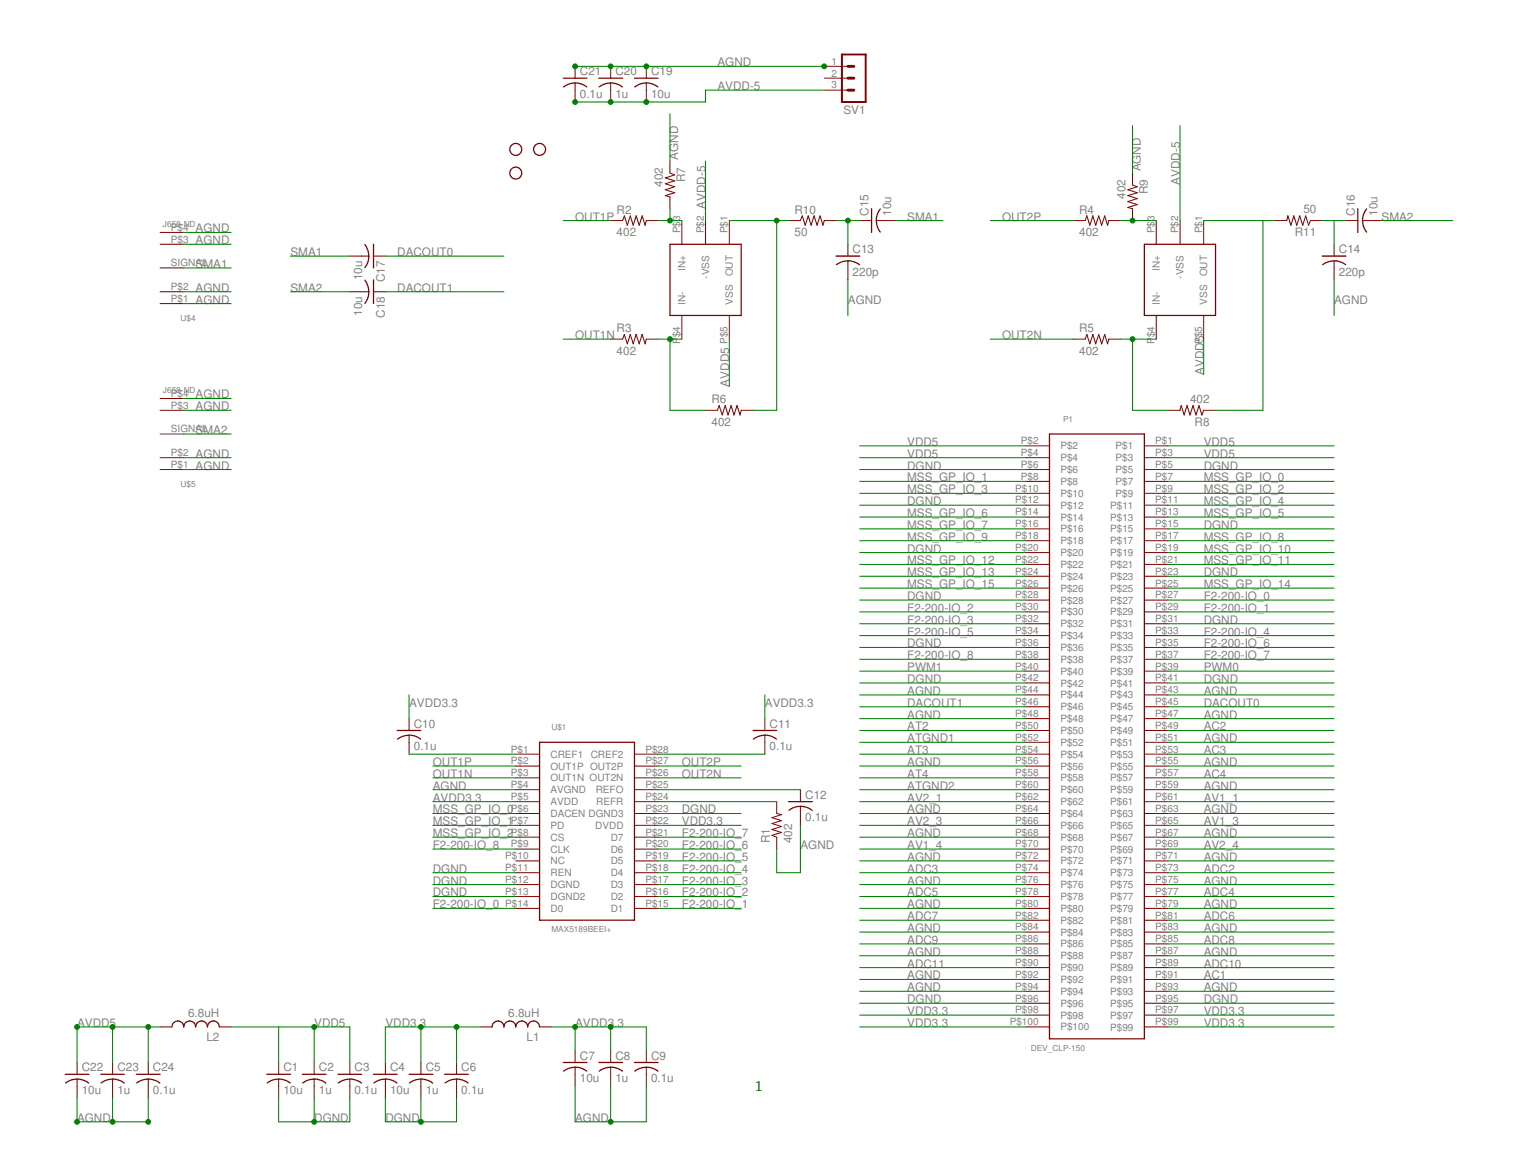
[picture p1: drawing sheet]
<svg xmlns="http://www.w3.org/2000/svg" width="279mm" height="216mm" viewBox="0 0 279 216" stroke-linecap="round" stroke-linejoin="round" font-family="sans-serif">
<g fill="none" stroke="#800000" stroke-width=".23">
<path d="M103.7 14.4h4.3M103.7 16a3.4 3.4 0 0 1 4.3 0M110.2 14.4h4.4M110.3 16a3.5 3.5 0 0 1 4.3 0M116.8 14.4h4.3M116.8 16a3.4 3.4 0 0 1 4.3 0M160.4 38.4v4.4M162 38.5a3.5 3.5 0 0 0 0 4.2M249.9 38.4v4.4M251.5 38.5l-.4 .7-.3 1.4M67.2 51.6a3.5 3.5 0 0 1 0 4.2M67.2 45a3.5 3.5 0 0 1 0 4.3"/>
<path d="M68.7 45v4.3M68.7 51.5v4.4M123.3 45h13.1v13.1h-13.1zM153.9 47.1h4.3M153.9 48.7a3.5 3.5 0 0 1 4.3 0M210.6 45h13.1v13.1h-13.1zM243.4 47.1h4.3M243.4 48.7a3.5 3.5 0 0 1 4.3 0M250.8 40.6l.3 1.3 .4 .8M193.2 79.9h17.4v111.3h-17.4zM73.1 134.5h4.4M75.3 135.3l1.3 .3 .8 .4"/>
<path d="M75.3 135.3l-1.3 .3-.8 .4M99.3 136.6h17.5v32.8h-17.5zM138.6 134.5h4.4M140.8 135.3l1.3 .3 .8 .4M140.8 135.3l-1.4 .3-.7 .4M145.1 147.6h4.4M147.3 148.4l1 .1 1.2 .6M147.3 148.4l-.9 .1-1.2 .6M12 197.7h4.4M14.2 198.6l.9 .1 1.2 .6M14.2 198.6l-.9 .1-1.2 .6M18.5 197.7h4.4"/>
<path d="M20.7 198.6l1.4 .3 .8 .4M20.7 198.6l-.9 .1-1.2 .6M25.1 197.7h4.4M27.3 198.6l.9 .1 1.2 .6M27.3 198.6l-.9 .1-1.3 .6M31.6 189a1.09 1.09 0 0 1 1.1-1.1 1.09 1.09 0 0 1 1.1 1.1 1.09 1.09 0 0 1 1.1-1.1 1.09 1.09 0 0 1 1.1 1.1 1.09 1.09 0 0 1 1.1-1.1 1.09 1.09 0 0 1 1.1 1.1 1.09 1.09 0 0 1 1.1-1.1 1.09 1.09 0 0 1 1.1 1.1M49.1 197.7h4.4M51.3 198.6l1.3 .3 .8 .4M51.3 198.6l-.9 .1-1.2 .6M55.6 197.7h4.4M57.8 198.6l1.4 .3 .8 .4M57.8 198.6l-.9 .1-1.2 .6"/>
<path d="M62.2 197.7h4.4M64.4 198.6l.9 .1 1.2 .6M64.4 198.6l-.9 .1-1.2 .6M68.7 197.7h4.4M70.9 198.6l1.4 .3 .8 .4M70.9 198.6l-.9 .1-1.2 .6M75.3 197.7h4.4M77.5 198.6l1.3 .3 .8 .4M77.5 198.6l-.9 .1-1.2 .6M81.9 197.7h4.3M84 198.6l.9 .1 1.3 .6M84 198.6l-.9 .1-1.2 .6"/>
<path d="M90.6 189a1.09 1.09 0 0 1 1.1-1.1 1.09 1.09 0 0 1 1.1 1.1 1.09 1.09 0 0 1 1-1.1 1.09 1.09 0 0 1 1.1 1.1 1.1 1.1 0 0 1 1.1-1.1 1.1 1.1 0 0 1 1.1 1.1 1.09 1.09 0 0 1 1.1-1.1 1.09 1.09 0 0 1 1.1 1.1M103.7 195.6h4.3M103.7 197.1a3.5 3.5 0 0 1 4.3 0M110.2 195.6h4.4M110.3 197.1a3.5 3.5 0 0 1 4.3 0M116.8 195.6h4.3M116.8 197.1a3.5 3.5 0 0 1 4.3 0"/>
<circle cx="94.9" cy="31.9" r="1.1"/>
<circle cx="94.9" cy="27.5" r="1.1"/>
<circle cx="99.3" cy="27.5" r="1.1"/>
</g>
<g fill="none" stroke="#800000" stroke-width=".18">
<path d="M105.9 12.2v2.2M105.9 15.3v3.5M112.4 12.2v2.2M112.4 15.3v3.5M119 12.2v2.2M119 15.3v3.5M151.7 12.2h4.4M151.7 14.4h4.4M151.7 16.6h4.4M123.3 29.7v2.2M123.3 36.2v2.2M208.4 31.9v2.1"/>
<path d="M208.4 38.4v2.2M29.5 53.7h4.3M29.5 55.9h4.3M29.5 49.3h4.3M29.5 45h4.3M29.5 42.8h4.3M64.4 53.7h3.5M64.4 47.1h3.5M68.7 53.7h2.2M68.7 47.1h2.2M112.4 40.6h2.2M119 40.6h2.1"/>
<path d="M125.5 40.6v4.4M125.5 58.1v4.3M129.9 40.6v4.4M134.2 40.6v4.4M134.2 58.1v4.3M145.1 40.6h2.2M151.7 40.6h2.2M156.1 45v2.1M156.1 48v3.5M158.2 40.6h2.2M161.3 40.6h3.5M197.5 40.6h2.2"/>
<path d="M204.1 40.6h2.2M212.8 40.6v4.4M212.8 58.1v4.3M217.2 40.6v4.4M221.6 40.6v4.4M221.6 58.1v4.3M234.7 40.6h2.1M241.2 40.6h2.2M245.6 45v2.1M245.6 48v3.5M247.7 40.6h2.2M250.8 40.6h3.5"/>
<path d="M29.5 79.9h4.3M29.5 75.5h4.3M29.5 73.3h4.3M112.4 62.4h2.2M119 62.4h2.1M129.9 75.5h2.2M136.4 75.5h2.2M197.5 62.4h2.2M204.1 62.4h2.2M215 75.5h2.2M221.6 75.5h2.1M29.5 84.2h4.3"/>
<path d="M29.5 86.4h4.3M188.8 82.1h4.4M188.8 84.2h4.4M188.8 86.4h4.4M188.8 88.6h4.4M188.8 90.8h4.4M188.8 93h4.4M188.8 95.2h4.4M188.8 97.3h4.4M188.8 99.5h4.4M210.6 82.1h4.4M210.6 84.2h4.4"/>
<path d="M210.6 86.4h4.4M210.6 88.6h4.4M210.6 90.8h4.4M210.6 93h4.4M210.6 95.2h4.4M210.6 97.3h4.4M210.6 99.5h4.4M188.8 101.7h4.4M188.8 103.9h4.4M188.8 106.1h4.4M188.8 108.2h4.4M188.8 110.4h4.4"/>
<path d="M188.8 112.6h4.4M188.8 114.8h4.4M188.8 117h4.4M188.8 119.2h4.4M210.6 101.7h4.4M210.6 103.9h4.4M210.6 106.1h4.4M210.6 108.2h4.4M210.6 110.4h4.4M210.6 112.6h4.4M210.6 114.8h4.4M210.6 117h4.4"/>
<path d="M210.6 119.2h4.4M75.3 132.3v2.2M75.3 135.3v3.5M94.9 138.8h4.4M116.8 138.8h4.3M140.8 132.3v2.2M140.8 135.3v3.5M188.8 121.3h4.4M188.8 123.5h4.4M188.8 125.7h4.4M188.8 127.9h4.4M188.8 130.1h4.4"/>
<path d="M188.8 132.3h4.4M188.8 134.5h4.4M188.8 136.6h4.4M188.8 138.8h4.4M210.6 121.3h4.4M210.6 123.5h4.4M210.6 125.7h4.4M210.6 127.9h4.4M210.6 130.1h4.4M210.6 132.3h4.4M210.6 134.5h4.4M210.6 136.6h4.4"/>
<path d="M210.6 138.8h4.4M94.9 141h4.4M94.9 143.2h4.4M94.9 145.4h4.4M94.9 147.6h4.4M94.9 149.7h4.4M94.9 151.9h4.4M94.9 154.1h4.4M94.9 156.3h4.4M94.9 158.5h4.4M116.8 141h4.3M116.8 143.2h4.3"/>
<path d="M116.8 145.4h4.3M116.8 147.6h4.3M116.8 149.7h4.3M116.8 151.9h4.3M116.8 154.1h4.3M116.8 156.3h4.3M116.8 158.5h4.3M143 147.6v2.1M143 154.1v2.2M147.3 145.4v2.2M147.3 148.4v3.5M188.8 141h4.4"/>
<path d="M188.8 143.2h4.4M188.8 145.4h4.4M188.8 147.6h4.4M188.8 149.7h4.4M188.8 151.9h4.4M188.8 154.1h4.4M188.8 156.3h4.4M188.8 158.5h4.4M210.6 141h4.4M210.6 143.2h4.4M210.6 145.4h4.4M210.6 147.6h4.4"/>
<path d="M210.6 149.7h4.4M210.6 151.9h4.4M210.6 154.1h4.4M210.6 156.3h4.4M210.6 158.5h4.4M94.9 160.6h4.4M94.9 162.8h4.4M94.9 165h4.4M94.9 167.2h4.4M116.8 160.6h4.3M116.8 162.8h4.3M116.8 165h4.3"/>
<path d="M116.8 167.2h4.3M188.8 160.6h4.4M188.8 162.8h4.4M188.8 165h4.4M188.8 167.2h4.4M188.8 169.4h4.4M188.8 171.6h4.4M188.8 173.7h4.4M188.8 175.9h4.4M188.8 178.1h4.4M210.6 160.6h4.4M210.6 162.8h4.4"/>
<path d="M210.6 165h4.4M210.6 167.2h4.4M210.6 169.4h4.4M210.6 171.6h4.4M210.6 173.7h4.4M210.6 175.9h4.4M210.6 178.1h4.4M14.2 195.6v2.1M14.2 198.6v3.5M20.7 195.6v2.1M20.7 198.6v3.5M27.3 195.6v2.1"/>
<path d="M27.3 198.6v3.5M29.5 189h2.1M40.4 189h2.1M51.3 195.6v2.1M51.3 198.6v3.5M57.8 195.6v2.1M57.8 198.6v3.5M64.4 195.6v2.1M64.4 198.6v3.5M70.9 195.6v2.1M70.9 198.6v3.5M77.5 195.6v2.1"/>
<path d="M77.5 198.6v3.5M84 195.6v2.1M84 198.6v3.5M88.4 189h2.2M99.3 189h2.2M105.9 193.4v2.2M105.9 196.4v3.5M112.4 193.4v2.2M112.4 196.4v3.5M119 193.4v2.2M119 196.4v3.5M188.8 180.3h4.4"/>
<path d="M188.8 182.5h4.4M188.8 184.7h4.4M188.8 186.8h4.4M188.8 189h4.4M210.6 180.3h4.4M210.6 182.5h4.4M210.6 184.7h4.4M210.6 186.8h4.4M210.6 189h4.4"/>
</g>
<path d="M123.3 31.9l.9 .3-1.8 .5 1.8 .6-1.8 .5 1.8 .6-1.8 .5 1.8 .6-1.8 .5 .9 .2M208.4 34l.9 .4-1.7 .5 1.7 .6-1.7 .5 1.7 .6-1.7 .5 1.7 .6-1.7 .5 .8 .2M114.6 40.6l.3-.9 .6 1.8 .5-1.8 .5 1.8 .6-1.8 .5 1.8 .6-1.8 .5 1.8 .3-.9M147.3 40.6l.4-.9 .5 1.8 .6-1.8 .5 1.8 .5-1.8 .6 1.8 .5-1.8 .6 1.8 .2-.9M199.7 40.6l.3-.9 .6 1.8 .5-1.8 .6 1.8 .5-1.8 .6 1.8 .5-1.8 .6 1.8 .2-.9M236.8 40.6l.2-.9 .6 1.8 .5-1.8 .6 1.8 .5-1.8 .6 1.8 .5-1.8 .6 1.8 .3-.9M114.6 62.4l.3-.8 .6 1.7 .5-1.7 .5 1.7 .6-1.7 .5 1.7 .6-1.7 .5 1.7 .3-.9M132.1 75.5l.3-.9 .5 1.8 .6-1.8 .5 1.8 .6-1.8 .5 1.8 .6-1.8 .5 1.8 .2-.9M199.7 62.4l.3-.8 .6 1.7 .5-1.7 .6 1.7 .5-1.7 .6 1.7 .5-1.7 .6 1.7 .2-.9M217.2 75.5l.2-.9 .6 1.8 .5-1.8 .5 1.8 .6-1.8 .5 1.8 .6-1.8 .5 1.8 .4-.9M143 149.7l.8 .2-1.7 .6 1.7 .5-1.7 .6 1.7 .5-1.7 .6 1.7 .5-1.7 .6 .9 .3" fill="none" stroke="#800000" stroke-width=".19"/>
<path d="M155 10h4.3v8.8h-4.3z" fill="none" stroke="#800000" stroke-width=".36"/>
<path d="M156.1 16.6h1.1M156.1 14.4h1.1M156.1 12.2h1.1" fill="none" stroke="#800000" stroke-width=".53"/>
<g fill="none" stroke="#008000" stroke-width=".19">
<path d="M105.9 12.2h45.8M151.7 16.6h-21.8v2.2h-24M123.3 21v8.7M123.3 38.4v2.2M129.9 29.7v10.9M208.4 23.1v8.8M217.2 23.1v17.5M33.8 53.7h8.7M33.8 55.9h8.7M33.8 42.8h8.7M33.8 45h8.7M33.8 49.3h8.7"/>
<path d="M53.5 47.1h10.9M53.5 53.7h10.9M70.9 47.1h21.9M70.9 53.7h21.9M103.7 40.6h8.7M121.1 40.6h4.4M134.2 40.6h10.9M143 40.6v34.9h-4.4M153.9 40.6h4.3M156.1 40.6v4.4M156.1 51.5v6.6M164.8 40.6h8.7"/>
<path d="M182.3 40.6h15.2M206.3 40.6h6.5M221.6 40.6h13.1M232.5 40.6v34.9h-8.8M243.4 40.6h4.3M245.6 40.6v4.4M245.6 51.5v6.6M254.3 40.6h13.1M33.8 73.3h8.7M33.8 75.5h8.7M33.8 79.9h8.7M103.7 62.4h8.7"/>
<path d="M123.3 62.4v13.1h6.6M134.2 62.4v8.7M182.3 62.4h15.2M206.3 62.4h6.5M208.4 62.4v13.1h6.6M221.6 62.4v6.6M33.8 86.4h8.7M33.8 84.2h8.7M158.2 88.6h30.6M158.2 90.8h30.6M158.2 93h30.6M158.2 95.2h30.6"/>
<path d="M158.2 86.4h30.6M158.2 97.3h30.6M158.2 84.2h30.6M158.2 82.1h30.6M158.2 99.5h30.6M215 88.6h30.6M215 90.8h30.6M215 93h30.6M215 95.2h30.6M215 86.4h30.6M215 97.3h30.6M215 84.2h30.6"/>
<path d="M215 82.1h30.6M215 99.5h30.6M158.2 110.4h30.6M158.2 112.6h30.6M158.2 117h30.6M158.2 119.2h30.6M158.2 106.1h30.6M158.2 114.8h30.6M158.2 101.7h30.6M158.2 103.9h30.6M158.2 108.2h30.6M215 110.4h30.6"/>
<path d="M215 112.6h30.6M215 117h30.6M215 119.2h30.6M215 106.1h30.6M215 114.8h30.6M215 101.7h30.6M215 103.9h30.6M215 108.2h30.6M75.3 138.8h19.6M75.3 127.9v4.4M121.1 138.8h19.7M140.8 127.9v4.4"/>
<path d="M158.2 121.3h30.6M158.2 125.7h30.6M158.2 130.1h30.6M158.2 132.3h30.6M158.2 136.6h30.6M158.2 127.9h30.6M158.2 123.5h30.6M158.2 134.5h30.6M158.2 138.8h30.6M215 121.3h30.6M215 125.7h30.6M215 130.1h30.6"/>
<path d="M215 132.3h30.6M215 136.6h30.6M215 127.9h30.6M215 123.5h30.6M215 134.5h30.6M215 138.8h30.6M79.7 149.7h15.2M79.7 151.9h15.2M79.7 154.1h15.2M79.7 156.3h15.2M79.7 141h15.2M79.7 145.4h15.2"/>
<path d="M79.7 143.2h15.2M79.7 147.6h15.2M121.1 149.7h15.3M121.1 151.9h15.3M121.1 154.1h15.3M121.1 158.5h15.3M121.1 156.3h15.3M121.1 141h15.3M121.1 145.4h26.2M121.1 143.2h15.3M121.1 147.6h21.9M147.3 151.9v8.7h-4.3v-4.3"/>
<path d="M158.2 149.7h30.6M158.2 151.9h30.6M158.2 154.1h30.6M158.2 158.5h30.6M158.2 156.3h30.6M158.2 141h30.6M158.2 145.4h30.6M158.2 143.2h30.6M158.2 147.6h30.6M215 149.7h30.6M215 151.9h30.6M215 154.1h30.6"/>
<path d="M215 158.5h30.6M215 156.3h30.6M215 141h30.6M215 145.4h30.6M215 143.2h30.6M215 147.6h30.6M79.7 167.2h15.2M79.7 160.6h15.2M79.7 162.8h15.2M79.7 165h15.2M121.1 167.2h15.3M121.1 160.6h15.3"/>
<path d="M121.1 162.8h15.3M121.1 165h15.3M158.2 167.2h30.6M158.2 160.6h30.6M158.2 162.8h30.6M158.2 165h30.6M158.2 178.1h30.6M158.2 171.6h30.6M158.2 175.9h30.6M158.2 169.4h30.6M158.2 173.7h30.6M215 167.2h30.6"/>
<path d="M215 160.6h30.6M215 162.8h30.6M215 165h30.6M215 178.1h30.6M215 171.6h30.6M215 175.9h30.6M215 169.4h30.6M215 173.7h30.6M20.7 189v6.6M27.3 189v6.6M29.5 189h-15.3v6.6M42.5 189h21.9v6.6"/>
<path d="M51.3 189v6.6M57.8 189v6.6M77.5 189v6.6M84 189v6.6M88.4 189h-17.5v6.6M101.5 189h17.5v4.4M105.9 199.9v6.6h13.1v-6.6M105.9 189v4.4M112.4 189v4.4M112.4 199.9v6.6M158.2 186.8h30.6M158.2 189h30.6"/>
<path d="M158.2 184.7h30.6M158.2 182.5h30.6M158.2 180.3h30.6M215 186.8h30.6M215 189h30.6M215 184.7h30.6M215 182.5h30.6M215 180.3h30.6M14.2 202.1v4.4h13.1v-4.4M20.7 202.1v4.4M51.3 202.1v4.4h13.1v-4.4M57.8 202.1v4.4"/>
<path d="M70.9 202.1v4.4h13.1v-4.4M77.5 202.1v4.4"/>
</g>
<g fill="#008000" stroke="#008000" stroke-width=".18">
<circle cx="77.5" cy="189" r=".44"/>
<circle cx="84" cy="189" r=".44"/>
<circle cx="77.5" cy="206.5" r=".44"/>
<circle cx="57.8" cy="206.5" r=".44"/>
<circle cx="112.4" cy="206.5" r=".44"/>
<circle cx="105.9" cy="12.2" r=".44"/>
<circle cx="112.4" cy="12.2" r=".44"/>
<circle cx="119" cy="12.2" r=".44"/>
<circle cx="151.7" cy="12.2" r=".44"/>
<circle cx="27.3" cy="206.5" r=".44"/>
<circle cx="20.7" cy="206.5" r=".44"/>
<circle cx="14.2" cy="206.5" r=".44"/>
<circle cx="57.8" cy="189" r=".44"/>
<circle cx="112.4" cy="189" r=".44"/>
<circle cx="105.9" cy="189" r=".44"/>
<circle cx="123.3" cy="40.6" r=".44"/>
<circle cx="105.9" cy="18.8" r=".44"/>
<circle cx="112.4" cy="18.8" r=".44"/>
<circle cx="119" cy="18.8" r=".44"/>
<circle cx="123.3" cy="62.4" r=".44"/>
<circle cx="208.4" cy="40.6" r=".44"/>
<circle cx="208.4" cy="62.4" r=".44"/>
<circle cx="143" cy="40.6" r=".44"/>
<circle cx="156.1" cy="40.6" r=".44"/>
<circle cx="14.2" cy="189" r=".44"/>
<circle cx="20.7" cy="189" r=".44"/>
<circle cx="27.3" cy="189" r=".44"/>
</g>
<path d="M121.1 62.4h4.4" fill="none" stroke="#008000" stroke-width=".18"/>
<text font-size="2.7" x="139" y="200.9">1</text>
<g font-size="2.2" fill="#808080">
<text x="106.7" y="13.9">C21</text>
<text x="113.3" y="13.9">C20</text>
<text x="119.8" y="13.9">C19</text>
<text x="132.1" y="12.2">AGND</text>
<text x="132.1" y="16.6">AVDD-5</text>
<text x="106.7" y="18">0.1u</text>
<text x="113.3" y="18">1u</text>
<text x="119.8" y="18">10u</text>
<text x="155.3" y="20.9">SV1</text>
<text x="124.8" y="29.4" transform="rotate(-90 124.8 29.4)">AGND</text>
<text x="122" y="34.4" transform="rotate(-90 122 34.4)">402</text>
<text x="126.1" y="33.5" transform="rotate(-90 126.1 33.5)">R7</text>
<text x="210" y="31.6" transform="rotate(-90 210 31.6)">AGND</text>
<text x="211.3" y="35.7" transform="rotate(-90 211.3 35.7)">R9</text>
<text x="217.2" y="34" transform="rotate(-90 217.2 34)">AVDD-5</text>
<text x="105.9" y="40.6">OUT1P</text>
<text x="113.5" y="39.3">R2</text>
<text x="129.9" y="38.4" transform="rotate(-90 129.9 38.4)">AVDD-5</text>
<text x="146.2" y="39.3">R10</text>
<text x="159.9" y="39.7" transform="rotate(-90 159.9 39.7)">C15</text>
<text x="164" y="39.7" transform="rotate(-90 164 39.7)">10u</text>
<text x="167" y="40.6">SMA1</text>
<text x="184.4" y="40.6">OUT2P</text>
<text x="198.6" y="39.3">R4</text>
<text x="207.1" y="36.6" transform="rotate(-90 207.1 36.6)">402</text>
<text x="239.9" y="39.3">50</text>
<text x="249.4" y="39.7" transform="rotate(-90 249.4 39.7)">C16</text>
<text x="253.5" y="39.7" transform="rotate(-90 253.5 39.7)">10u</text>
<text x="254.3" y="40.6">SMA2</text>
<text x="36" y="42.8">AGND</text>
<text x="36" y="45">AGND</text>
<text x="53.5" y="47.1">SMA1</text>
<text x="73.1" y="47.1">DACOUT0</text>
<text x="113.5" y="43.4">402</text>
<text x="146.2" y="43.4">50</text>
<text x="156.9" y="46.6">C13</text>
<text x="198.6" y="43.4">402</text>
<text x="238.3" y="43.4">R11</text>
<text x="246.4" y="46.6">C14</text>
<text x="36" y="53.7">AGND</text>
<text x="36" y="49.3">SMA1</text>
<text x="53.5" y="53.7">SMA2</text>
<text x="66.7" y="51.6" transform="rotate(-90 66.7 51.6)">10u</text>
<text x="70.8" y="52" transform="rotate(-90 70.8 52)">C17</text>
<text x="73.1" y="53.7">DACOUT1</text>
<text x="156.9" y="50.7">220p</text>
<text x="246.4" y="50.7">220p</text>
<text x="36" y="55.9">AGND</text>
<text x="66.7" y="58.2" transform="rotate(-90 66.7 58.2)">10u</text>
<text x="70.8" y="58.5" transform="rotate(-90 70.8 58.5)">C18</text>
<text x="156.1" y="55.9">AGND</text>
<text x="245.6" y="55.9">AGND</text>
<text x="105.9" y="62.4">OUT1N</text>
<text x="113.5" y="65.3">402</text>
<text x="113.5" y="61.1">R3</text>
<text x="184.4" y="62.4">OUT2N</text>
<text x="198.6" y="65.3">402</text>
<text x="198.6" y="61.1">R5</text>
<text x="134.2" y="71.2" transform="rotate(-90 134.2 71.2)">AVDD5</text>
<text x="221.5" y="69" transform="rotate(-90 221.5 69)">AVDD5</text>
<text x="36" y="73.3">AGND</text>
<text x="36" y="75.5">AGND</text>
<text x="131" y="74.2">R6</text>
<text x="219" y="74.2">402</text>
<text x="36" y="79.9">SMA2</text>
<text x="131" y="78.4">402</text>
<text x="167" y="82.1">VDD5</text>
<text x="219.9" y="78.3">R8</text>
<text x="221.5" y="82.1">VDD5</text>
<text x="36" y="84.2">AGND</text>
<text x="36" y="86.4">AGND</text>
<text x="167" y="88.6">MSS_GP_IO_1</text>
<text x="167" y="86.4">DGND</text>
<text x="167" y="84.2">VDD5</text>
<text x="221.5" y="88.6">MSS_GP_IO_0</text>
<text x="221.5" y="86.4">DGND</text>
<text x="221.5" y="84.2">VDD5</text>
<text x="167" y="90.8">MSS_GP_IO_3</text>
<text x="167" y="93">DGND</text>
<text x="167" y="95.2">MSS_GP_IO_6</text>
<text x="221.5" y="90.8">MSS_GP_IO_2</text>
<text x="221.5" y="93">MSS_GP_IO_4</text>
<text x="221.5" y="95.2">MSS_GP_IO_5</text>
<text x="167" y="101.7">DGND</text>
<text x="167" y="97.3">MSS_GP_IO_7</text>
<text x="167" y="99.5">MSS_GP_IO_9</text>
<text x="221.5" y="97.3">DGND</text>
<text x="221.5" y="99.5">MSS_GP_IO_8</text>
<text x="221.5" y="101.7">MSS_GP_IO_10</text>
<text x="167" y="103.9">MSS_GP_IO_12</text>
<text x="167" y="106.1">MSS_GP_IO_13</text>
<text x="221.5" y="106.1">DGND</text>
<text x="221.5" y="103.9">MSS_GP_IO_11</text>
<text x="167" y="110.4">DGND</text>
<text x="167" y="108.3">MSS_GP_IO_15</text>
<text x="167" y="112.6">F2-200-IO_2</text>
<text x="221.5" y="110.4">F2-200-IO_0</text>
<text x="221.5" y="112.6">F2-200-IO_1</text>
<text x="221.5" y="108.3">MSS_GP_IO_14</text>
<text x="167" y="117">F2-200-IO_5</text>
<text x="167" y="119.2">DGND</text>
<text x="167" y="114.8">F2-200-IO_3</text>
<text x="221.5" y="117">F2-200-IO_4</text>
<text x="221.5" y="119.2">F2-200-IO_6</text>
<text x="221.5" y="114.8">DGND</text>
<text x="167" y="125.7">DGND</text>
<text x="167" y="121.4">F2-200-IO_8</text>
<text x="167" y="123.5">PWM1</text>
<text x="221.5" y="121.4">F2-200-IO_7</text>
<text x="221.5" y="125.7">DGND</text>
<text x="221.5" y="123.5">PWM0</text>
<text x="75.3" y="130.1">AVDD3.3</text>
<text x="140.8" y="130.1">AVDD3.3</text>
<text x="167" y="130.1">DACOUT1</text>
<text x="167" y="127.9">AGND</text>
<text x="221.5" y="130.1">DACOUT0</text>
<text x="221.5" y="127.9">AGND</text>
<text x="76.2" y="133.9">C10</text>
<text x="141.7" y="133.9">C11</text>
<text x="167" y="132.3">AGND</text>
<text x="167" y="134.4">AT2</text>
<text x="167" y="136.6">ATGND1</text>
<text x="221.5" y="132.3">AGND</text>
<text x="221.5" y="136.6">AGND</text>
<text x="221.5" y="134.4">AC2</text>
<text x="76.2" y="138">0.1u</text>
<text x="79.7" y="143.2">OUT1N</text>
<text x="79.7" y="141">OUT1P</text>
<text x="125.5" y="143.2">OUT2N</text>
<text x="125.5" y="141">OUT2P</text>
<text x="141.7" y="138">0.1u</text>
<text x="167" y="141">AGND</text>
<text x="167" y="138.8">AT3</text>
<text x="167" y="143.2">AT4</text>
<text x="221.5" y="141">AGND</text>
<text x="221.5" y="138.8">AC3</text>
<text x="221.5" y="143.2">AC4</text>
<text x="79.7" y="149.7">MSS_GP_IO_0</text>
<text x="79.7" y="145.4">AGND</text>
<text x="79.7" y="147.5">AVDD3.3</text>
<text x="125.5" y="149.7">DGND</text>
<text x="148.2" y="147">C12</text>
<text x="167" y="149.7">AGND</text>
<text x="167" y="145.4">ATGND2</text>
<text x="167" y="147.5">AV2_1</text>
<text x="221.5" y="145.4">AGND</text>
<text x="221.5" y="149.7">AGND</text>
<text x="221.5" y="147.5">AV1_1</text>
<text x="79.7" y="151.9">MSS_GP_IO_1</text>
<text x="79.7" y="154.1">MSS_GP_IO_2</text>
<text x="125.5" y="151.9">VDD3.3</text>
<text x="125.5" y="154.1">F2-200-IO_7</text>
<text x="141.7" y="155.2" transform="rotate(-90 141.7 155.2)">R1</text>
<text x="145.8" y="155.2" transform="rotate(-90 145.8 155.2)">402</text>
<text x="148.2" y="151.1">0.1u</text>
<text x="167" y="154.1">AGND</text>
<text x="167" y="151.9">AV2_3</text>
<text x="221.5" y="154.1">AGND</text>
<text x="221.5" y="151.9">AV1_3</text>
<text x="79.7" y="160.6">DGND</text>
<text x="79.7" y="156.3">F2-200-IO_8</text>
<text x="125.5" y="160.6">F2-200-IO_4</text>
<text x="125.5" y="158.5">F2-200-IO_5</text>
<text x="125.5" y="156.3">F2-200-IO_6</text>
<text x="147.3" y="156.3">AGND</text>
<text x="167" y="158.5">AGND</text>
<text x="167" y="156.3">AV1_4</text>
<text x="167" y="160.6">ADC3</text>
<text x="221.5" y="158.5">AGND</text>
<text x="221.5" y="156.3">AV2_4</text>
<text x="221.5" y="160.6">ADC2</text>
<text x="79.7" y="167.2">F2-200-IO_0</text>
<text x="79.7" y="162.8">DGND</text>
<text x="79.7" y="165">DGND</text>
<text x="125.5" y="167.2">F2-200-IO_1</text>
<text x="125.5" y="165">F2-200-IO_2</text>
<text x="125.5" y="162.8">F2-200-IO_3</text>
<text x="167" y="162.8">AGND</text>
<text x="167" y="167.2">AGND</text>
<text x="167" y="165">ADC5</text>
<text x="221.5" y="162.8">AGND</text>
<text x="221.5" y="167.2">AGND</text>
<text x="221.5" y="165">ADC4</text>
<text x="167" y="171.6">AGND</text>
<text x="167" y="169.4">ADC7</text>
<text x="167" y="173.7">ADC9</text>
<text x="221.5" y="171.6">AGND</text>
<text x="221.5" y="169.4">ADC6</text>
<text x="221.5" y="173.7">ADC8</text>
<text x="167" y="178.1">ADC11</text>
<text x="167" y="175.9">AGND</text>
<text x="221.5" y="178.1">ADC10</text>
<text x="221.5" y="175.9">AGND</text>
<text x="167" y="184.6">DGND</text>
<text x="167" y="180.3">AGND</text>
<text x="167" y="182.5">AGND</text>
<text x="221.5" y="184.6">DGND</text>
<text x="221.5" y="182.5">AGND</text>
<text x="221.5" y="180.3">AC1</text>
<text x="14.2" y="189">AVDD5</text>
<text x="34.6" y="187.3">6.8uH</text>
<text x="38" y="191.6">L2</text>
<text x="57.8" y="189">VDD5</text>
<text x="70.9" y="189">VDD3.3</text>
<text x="93.6" y="187.3">6.8uH</text>
<text x="96.9" y="191.6">L1</text>
<text x="105.9" y="189">AVDD3.3</text>
<text x="167" y="186.8">VDD3.3</text>
<text x="167" y="189">VDD3.3</text>
<text x="221.5" y="186.8">VDD3.3</text>
<text x="221.5" y="189">VDD3.3</text>
<text x="15.1" y="197.2">C22</text>
<text x="21.6" y="197.2">C23</text>
<text x="28.1" y="197.2">C24</text>
<text x="52.2" y="197.2">C1</text>
<text x="58.7" y="197.2">C2</text>
<text x="65.3" y="197.2">C3</text>
<text x="71.8" y="197.2">C4</text>
<text x="78.4" y="197.2">C5</text>
<text x="84.9" y="197.2">C6</text>
<text x="106.7" y="195">C7</text>
<text x="113.3" y="195">C8</text>
<text x="119.8" y="195">C9</text>
<text x="15.1" y="201.3">10u</text>
<text x="21.6" y="201.3">1u</text>
<text x="28.1" y="201.3">0.1u</text>
<text x="52.2" y="201.3">10u</text>
<text x="58.7" y="201.3">1u</text>
<text x="65.3" y="201.3">0.1u</text>
<text x="71.8" y="201.3">10u</text>
<text x="78.4" y="201.3">1u</text>
<text x="84.9" y="201.3">0.1u</text>
<text x="106.7" y="199.2">10u</text>
<text x="113.3" y="199.2">1u</text>
<text x="119.8" y="199.2">0.1u</text>
<text x="14.2" y="206.5">AGND</text>
<text x="57.8" y="206.5">DGND</text>
<text x="70.9" y="206.5">DGND</text>
<text x="105.9" y="206.5">AGND</text>
</g>
<g font-size="1.8" fill="#808080">
<text x="153" y="11.9">1</text>
<text x="153" y="14.1">2</text>
<text x="153" y="16.3">3</text>
<text x="31.5" y="44.7">P$3</text>
<text x="31.5" y="42.5">P$4</text>
<text x="125.2" y="43" transform="rotate(-90 125.2 43)">P$3</text>
<text x="129.6" y="43" transform="rotate(-90 129.6 43)">P$2</text>
<text x="133.9" y="43" transform="rotate(-90 133.9 43)">P$1</text>
<text x="212.5" y="43" transform="rotate(-90 212.5 43)">P$3</text>
<text x="216.9" y="43" transform="rotate(-90 216.9 43)">P$2</text>
<text x="221.2" y="43" transform="rotate(-90 221.2 43)">P$1</text>
<text x="31.5" y="53.4">P$2</text>
<text x="31.5" y="49">SIGNAL</text>
<text x="126.2" y="49.9" transform="rotate(-90 126.2 49.9)">IN+</text>
<text x="130.5" y="51.3" transform="rotate(-90 130.5 51.3)">-VSS</text>
<text x="134.9" y="50.9" transform="rotate(-90 134.9 50.9)">OUT</text>
<text x="213.5" y="49.9" transform="rotate(-90 213.5 49.9)">IN+</text>
<text x="217.8" y="51.3" transform="rotate(-90 217.8 51.3)">-VSS</text>
<text x="222.2" y="50.9" transform="rotate(-90 222.2 50.9)">OUT</text>
<text x="31.5" y="55.6">P$1</text>
<text x="126.2" y="56" transform="rotate(-90 126.2 56)">IN-</text>
<text x="134.9" y="56" transform="rotate(-90 134.9 56)">VSS</text>
<text x="213.5" y="56" transform="rotate(-90 213.5 56)">IN-</text>
<text x="222.2" y="56" transform="rotate(-90 222.2 56)">VSS</text>
<text x="125.2" y="63.3" transform="rotate(-90 125.2 63.3)">P</text>
<text x="125.2" y="62.1" transform="rotate(-90 125.2 62.1)">$4</text>
<text x="133.9" y="63.3" transform="rotate(-90 133.9 63.3)">P$5</text>
<text x="212.5" y="63.3" transform="rotate(-90 212.5 63.3)">P</text>
<text x="212.5" y="62.1" transform="rotate(-90 212.5 62.1)">$4</text>
<text x="221.2" y="63.3" transform="rotate(-90 221.2 63.3)">P$5</text>
<text x="31.5" y="75.2">P$3</text>
<text x="31.5" y="73">P$4</text>
<text x="31.5" y="83.9">P$2</text>
<text x="31.5" y="79.6">SIGNAL</text>
<text x="187.9" y="83.9">P$4</text>
<text x="187.9" y="81.8">P$2</text>
<text x="195.2" y="82.7">P$2</text>
<text x="205.3" y="82.7">P$1</text>
<text x="212.6" y="81.8">P$1</text>
<text x="212.6" y="83.9">P$3</text>
<text x="31.5" y="86.1">P$1</text>
<text x="187.9" y="88.3">P$8</text>
<text x="187.9" y="86.1">P$6</text>
<text x="195.2" y="89.3">P$8</text>
<text x="195.2" y="87.1">P$6</text>
<text x="195.2" y="84.9">P$4</text>
<text x="205.3" y="84.9">P$3</text>
<text x="205.3" y="87.1">P$5</text>
<text x="205.3" y="89.3">P$7</text>
<text x="212.6" y="86.1">P$5</text>
<text x="212.6" y="88.3">P$7</text>
<text x="186.9" y="94.9">P$14</text>
<text x="186.9" y="92.7">P$12</text>
<text x="186.9" y="90.5">P$10</text>
<text x="195.2" y="95.8">P$14</text>
<text x="195.2" y="93.6">P$12</text>
<text x="195.2" y="91.5">P$10</text>
<text x="204.3" y="93.6">P$11</text>
<text x="204.3" y="95.8">P$13</text>
<text x="205.3" y="91.5">P$9</text>
<text x="212.6" y="90.5">P$9</text>
<text x="212.6" y="92.7">P$11</text>
<text x="212.6" y="94.9">P$13</text>
<text x="186.9" y="101.4">P$20</text>
<text x="186.9" y="99.2">P$18</text>
<text x="186.9" y="97">P$16</text>
<text x="195.2" y="100.2">P$18</text>
<text x="195.2" y="98">P$16</text>
<text x="204.3" y="98">P$15</text>
<text x="204.3" y="100.2">P$17</text>
<text x="212.6" y="97">P$15</text>
<text x="212.6" y="99.2">P$17</text>
<text x="212.6" y="101.4">P$19</text>
<text x="186.9" y="108">P$26</text>
<text x="186.9" y="105.8">P$24</text>
<text x="186.9" y="103.6">P$22</text>
<text x="195.2" y="106.7">P$24</text>
<text x="195.2" y="104.5">P$22</text>
<text x="195.2" y="102.4">P$20</text>
<text x="204.3" y="102.4">P$19</text>
<text x="204.3" y="104.5">P$21</text>
<text x="204.3" y="106.7">P$23</text>
<text x="212.6" y="103.6">P$21</text>
<text x="212.6" y="105.8">P$23</text>
<text x="212.6" y="108">P$25</text>
<text x="186.9" y="112.3">P$30</text>
<text x="186.9" y="110.1">P$28</text>
<text x="195.2" y="113.3">P$30</text>
<text x="195.2" y="111.1">P$28</text>
<text x="195.2" y="108.9">P$26</text>
<text x="204.3" y="108.9">P$25</text>
<text x="204.3" y="111.1">P$27</text>
<text x="204.3" y="113.3">P$29</text>
<text x="212.6" y="110.1">P$27</text>
<text x="212.6" y="112.3">P$29</text>
<text x="186.9" y="118.9">P$36</text>
<text x="186.9" y="116.7">P$34</text>
<text x="186.9" y="114.5">P$32</text>
<text x="195.2" y="119.8">P$36</text>
<text x="195.2" y="117.6">P$34</text>
<text x="195.2" y="115.5">P$32</text>
<text x="204.3" y="115.5">P$31</text>
<text x="204.3" y="117.6">P$33</text>
<text x="204.3" y="119.8">P$35</text>
<text x="212.6" y="114.5">P$31</text>
<text x="212.6" y="116.7">P$33</text>
<text x="212.6" y="118.9">P$35</text>
<text x="186.9" y="125.4">P$42</text>
<text x="186.9" y="123.2">P$40</text>
<text x="186.9" y="121">P$38</text>
<text x="195.2" y="124.2">P$40</text>
<text x="195.2" y="122">P$38</text>
<text x="204.3" y="122">P$37</text>
<text x="204.3" y="124.2">P$39</text>
<text x="212.6" y="121">P$37</text>
<text x="212.6" y="123.2">P$39</text>
<text x="212.6" y="125.4">P$41</text>
<text x="186.9" y="132">P$48</text>
<text x="186.9" y="129.8">P$46</text>
<text x="186.9" y="127.6">P$44</text>
<text x="195.2" y="130.7">P$46</text>
<text x="195.2" y="128.6">P$44</text>
<text x="195.2" y="126.4">P$42</text>
<text x="204.3" y="126.4">P$41</text>
<text x="204.3" y="128.6">P$43</text>
<text x="204.3" y="130.7">P$45</text>
<text x="212.6" y="127.6">P$43</text>
<text x="212.6" y="129.8">P$45</text>
<text x="212.6" y="132">P$47</text>
<text x="186.9" y="136.3">P$52</text>
<text x="186.9" y="134.1">P$50</text>
<text x="195.2" y="137.3">P$52</text>
<text x="195.2" y="135.1">P$50</text>
<text x="195.2" y="132.9">P$48</text>
<text x="204.3" y="132.9">P$47</text>
<text x="204.3" y="135.1">P$49</text>
<text x="204.3" y="137.3">P$51</text>
<text x="212.6" y="134.1">P$49</text>
<text x="212.6" y="136.3">P$51</text>
<text x="94" y="138.5">P$1</text>
<text x="94" y="140.7">P$2</text>
<text x="94" y="142.9">P$3</text>
<text x="101.3" y="139.5">CREF1</text>
<text x="101.3" y="141.7">OUT1P OUT2P</text>
<text x="101.3" y="143.8">OUT1N OUT2N</text>
<text x="108.7" y="139.5">CREF2</text>
<text x="118.8" y="142.9">P$26</text>
<text x="118.8" y="140.7">P$27</text>
<text x="118.8" y="138.5">P$28</text>
<text x="186.9" y="142.9">P$58</text>
<text x="186.9" y="140.7">P$56</text>
<text x="186.9" y="138.5">P$54</text>
<text x="195.2" y="143.8">P$58</text>
<text x="195.2" y="141.7">P$56</text>
<text x="195.2" y="139.5">P$54</text>
<text x="204.3" y="139.5">P$53</text>
<text x="204.3" y="141.7">P$55</text>
<text x="204.3" y="143.8">P$57</text>
<text x="212.6" y="138.5">P$53</text>
<text x="212.6" y="140.7">P$55</text>
<text x="212.6" y="142.9">P$57</text>
<text x="94" y="145.1">P$4</text>
<text x="94" y="147.2">P$5</text>
<text x="94" y="149.4">P$6</text>
<text x="101.3" y="146">AVGND</text>
<text x="101.3" y="148.2">AVDD</text>
<text x="109.6" y="146">REFO</text>
<text x="109.7" y="148.2">REFR</text>
<text x="118.8" y="149.4">P$23</text>
<text x="118.8" y="147.2">P$24</text>
<text x="118.8" y="145.1">P$25</text>
<text x="186.9" y="149.4">P$64</text>
<text x="186.9" y="147.2">P$62</text>
<text x="186.9" y="145.1">P$60</text>
<text x="195.2" y="148.2">P$62</text>
<text x="195.2" y="146">P$60</text>
<text x="204.3" y="146">P$59</text>
<text x="204.3" y="148.2">P$61</text>
<text x="212.6" y="145.1">P$59</text>
<text x="212.6" y="147.2">P$61</text>
<text x="212.6" y="149.4">P$63</text>
<text x="94" y="151.6">P$7</text>
<text x="94" y="153.8">P$8</text>
<text x="94" y="156">P$9</text>
<text x="101.3" y="150.4">DACEN DGND3</text>
<text x="101.3" y="152.6">PD</text>
<text x="101.3" y="154.7">CS</text>
<text x="109.6" y="152.6">DVDD</text>
<text x="112.4" y="154.7">D7</text>
<text x="118.8" y="156">P$20</text>
<text x="118.8" y="153.8">P$21</text>
<text x="118.8" y="151.6">P$22</text>
<text x="186.9" y="156">P$70</text>
<text x="186.9" y="153.8">P$68</text>
<text x="186.9" y="151.6">P$66</text>
<text x="195.2" y="154.7">P$68</text>
<text x="195.2" y="152.6">P$66</text>
<text x="195.2" y="150.4">P$64</text>
<text x="204.3" y="150.4">P$63</text>
<text x="204.3" y="152.6">P$65</text>
<text x="204.3" y="154.7">P$67</text>
<text x="212.6" y="151.6">P$65</text>
<text x="212.6" y="153.8">P$67</text>
<text x="212.6" y="156">P$69</text>
<text x="93" y="158.2">P$10</text>
<text x="93" y="160.3">P$11</text>
<text x="101.3" y="156.9">CLK</text>
<text x="101.3" y="159.1">NC</text>
<text x="101.3" y="161.3">REN</text>
<text x="112.4" y="161.3">D4</text>
<text x="112.4" y="159.1">D5</text>
<text x="112.4" y="156.9">D6</text>
<text x="118.8" y="160.3">P$18</text>
<text x="118.8" y="158.2">P$19</text>
<text x="186.9" y="160.3">P$74</text>
<text x="186.9" y="158.2">P$72</text>
<text x="195.2" y="161.3">P$74</text>
<text x="195.2" y="159.1">P$72</text>
<text x="195.2" y="156.9">P$70</text>
<text x="204.3" y="156.9">P$69</text>
<text x="204.3" y="159.1">P$71</text>
<text x="204.3" y="161.3">P$73</text>
<text x="212.6" y="158.2">P$71</text>
<text x="212.6" y="160.3">P$73</text>
<text x="93" y="162.5">P$12</text>
<text x="93" y="164.7">P$13</text>
<text x="93" y="166.9">P$14</text>
<text x="101.3" y="163.5">DGND</text>
<text x="101.3" y="165.7">DGND2</text>
<text x="101.3" y="167.8">D0</text>
<text x="112.4" y="167.8">D1</text>
<text x="112.4" y="165.7">D2</text>
<text x="112.4" y="163.5">D3</text>
<text x="118.8" y="166.9">P$15</text>
<text x="118.8" y="164.7">P$16</text>
<text x="118.8" y="162.5">P$17</text>
<text x="186.9" y="166.9">P$80</text>
<text x="186.9" y="164.7">P$78</text>
<text x="186.9" y="162.5">P$76</text>
<text x="195.2" y="167.8">P$80</text>
<text x="195.2" y="165.7">P$78</text>
<text x="195.2" y="163.5">P$76</text>
<text x="204.3" y="163.5">P$75</text>
<text x="204.3" y="165.7">P$77</text>
<text x="204.3" y="167.8">P$79</text>
<text x="212.6" y="162.5">P$75</text>
<text x="212.6" y="164.7">P$77</text>
<text x="212.6" y="166.9">P$79</text>
<text x="186.9" y="173.4">P$86</text>
<text x="186.9" y="171.2">P$84</text>
<text x="186.9" y="169.1">P$82</text>
<text x="195.2" y="172.2">P$84</text>
<text x="195.2" y="170">P$82</text>
<text x="204.3" y="170">P$81</text>
<text x="204.3" y="172.2">P$83</text>
<text x="212.6" y="169.1">P$81</text>
<text x="212.6" y="171.2">P$83</text>
<text x="212.6" y="173.4">P$85</text>
<text x="186.9" y="180">P$92</text>
<text x="186.9" y="177.8">P$90</text>
<text x="186.9" y="175.6">P$88</text>
<text x="195.2" y="178.8">P$90</text>
<text x="195.2" y="176.6">P$88</text>
<text x="195.2" y="174.4">P$86</text>
<text x="204.3" y="174.4">P$85</text>
<text x="204.3" y="176.6">P$87</text>
<text x="204.3" y="178.8">P$89</text>
<text x="212.6" y="175.6">P$87</text>
<text x="212.6" y="177.8">P$89</text>
<text x="212.6" y="180">P$91</text>
<text x="186.9" y="184.3">P$96</text>
<text x="186.9" y="182.2">P$94</text>
<text x="195.2" y="185.3">P$96</text>
<text x="195.2" y="183.1">P$94</text>
<text x="195.2" y="180.9">P$92</text>
<text x="204.3" y="180.9">P$91</text>
<text x="204.3" y="183.1">P$93</text>
<text x="204.3" y="185.3">P$95</text>
<text x="212.6" y="182.2">P$93</text>
<text x="212.6" y="184.3">P$95</text>
<text x="185.8" y="188.7">P$100</text>
<text x="186.9" y="186.5">P$98</text>
<text x="195.2" y="189.7">P$100</text>
<text x="195.2" y="187.5">P$98</text>
<text x="204.3" y="187.5">P$97</text>
<text x="204.3" y="189.7">P$99</text>
<text x="212.6" y="186.5">P$97</text>
<text x="212.6" y="188.7">P$99</text>
</g>
<g font-size="1.5" fill="#808080">
<text x="30" y="41.7">J658-ND</text>
<text x="33.2" y="59.2">U$4</text>
<text x="30" y="72.3">J658-ND</text>
<text x="195.7" y="77.7">P1</text>
<text x="33.2" y="89.7">U$5</text>
<text x="101.5" y="134.4">U$1</text>
<text x="101.5" y="171.6">MAX5189BEEI+</text>
<text x="189.7" y="193.4">DEV_CLP-150</text>
</g>
</svg>
